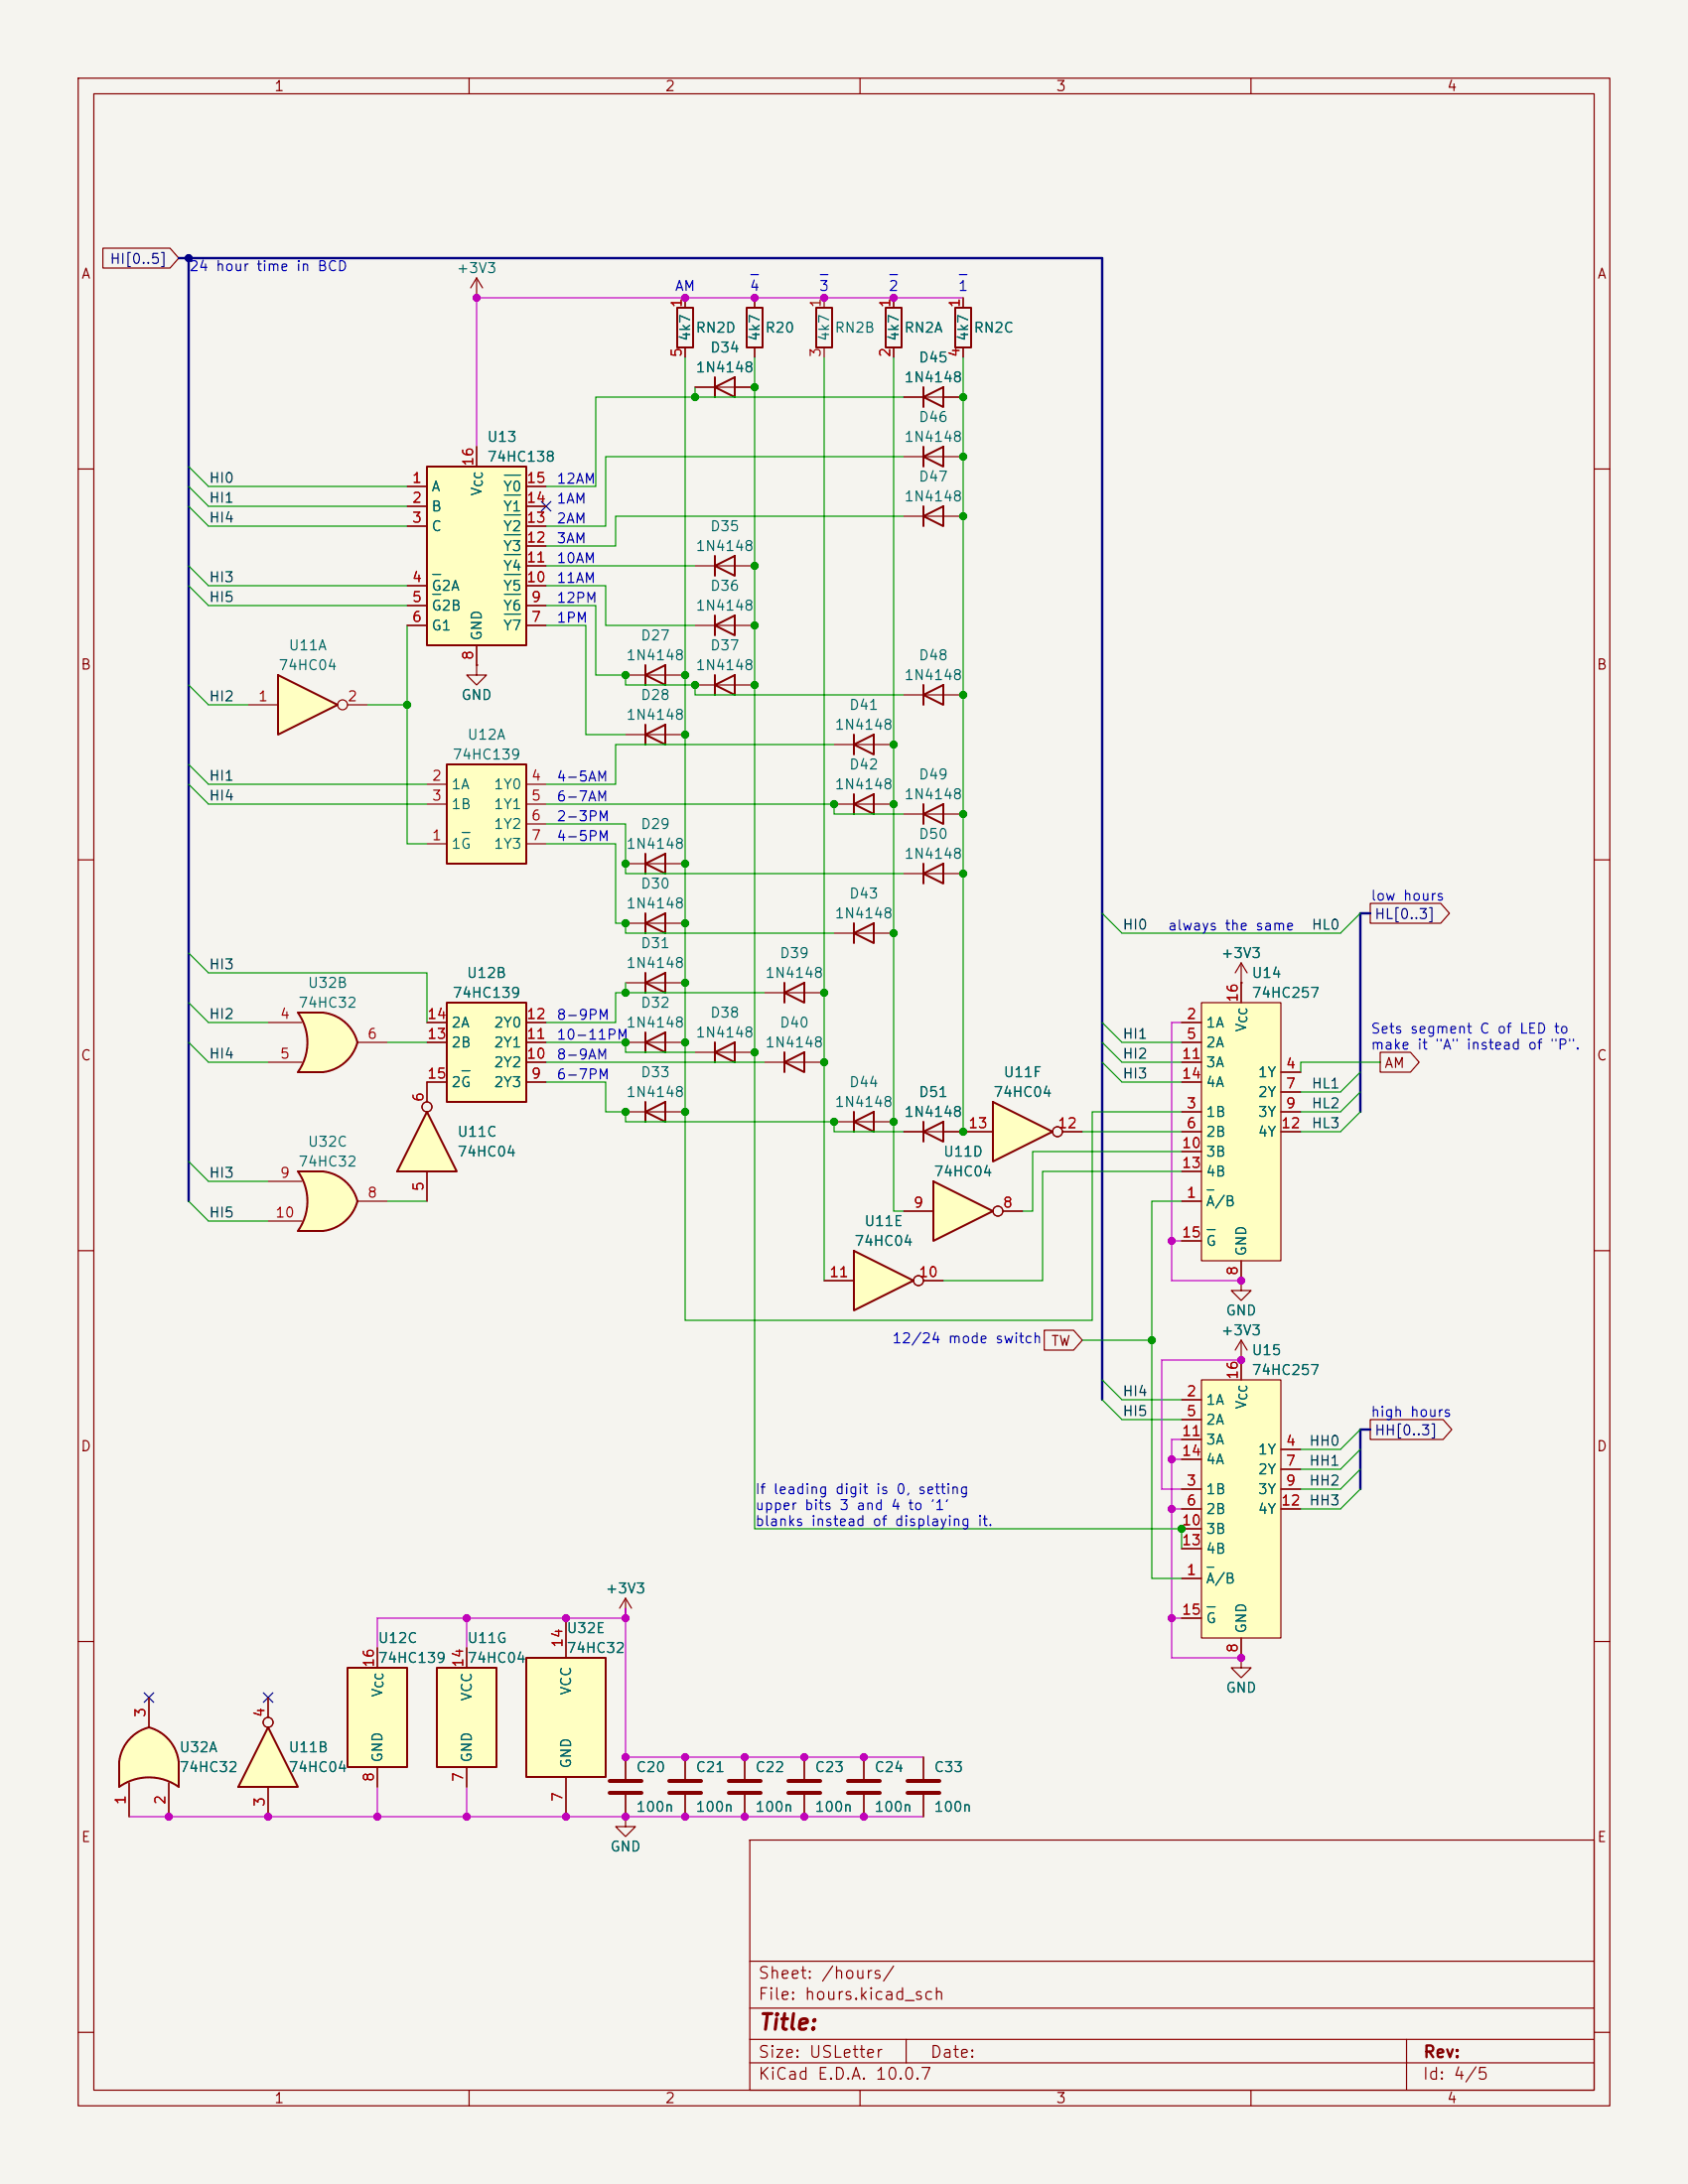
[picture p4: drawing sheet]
<svg xmlns="http://www.w3.org/2000/svg" width="216mm" height="279mm" viewBox="0 0 216 279" stroke-linecap="round" stroke-linejoin="round" font-family="sans-serif">
<path d="M0 0h215.9v279.4h-215.9z" fill="#f5f4ef" stroke="#f5f4ef" stroke-width=".13"/>
<g fill="none" stroke="#840000" stroke-width=".15">
<path d="M10 10h195.9v259.4h-195.9zM12 12h191.9v255.4h-191.9zM60 10v2M110 10v2M160 10v2M115.6 50.8h7.6M10 60h2M203.9 60h2M10 110h2M203.9 110h2M80 125.7h7.6M80 133.4h7.6"/>
<path d="M97.8 127h7.6M10 160h2M203.9 160h2M10 210h2M203.9 210h2M95.9 235.4h108v32h-108zM10 260h2M95.9 256.9h108M95.9 250.9h108M203.9 260h2M60 267.4v2M95.9 263.9h108"/>
<path d="M95.9 260.9h108M110 267.4v2M115.9 260.9v3M160 267.4v2M179.9 260.9v6.5"/>
</g>
<path d="M118.1 50.8l2.5-1.3v2.6zM118.1 49.5v2.6M82.5 125.7l2.6-1.2v2.5zM82.5 133.4l2.6-1.3v2.5zM82.5 124.5v2.5M82.5 132.1v2.5M100.3 127l2.6-1.3v2.6zM100.3 125.7v2.6" fill="none" stroke="#840000" stroke-width=".25"/>
<path d="M109.2 160l7.6 3.8-7.6 3.8z" fill="#ffffc2"/>
<path d="M109.2 143.5l2.6-1.3v2.6zM109.2 142.2v2.6M109.2 160l7.6 3.8-7.6 3.8z" fill="none" stroke="#840000" stroke-width=".25"/>
<g fill="none" stroke="#840000" stroke-width=".15">
<path d="M106.7 143.5h7.6M105.4 163.8h3.8M118.1 163.8h2.5"/>
<circle cx="117.5" cy="163.8" r=".63"/>
</g>
<path d="M119.4 151.1l7.6 3.8-7.6 3.9z" fill="#ffffc2"/>
<path d="M119.4 151.1l7.6 3.8-7.6 3.9z" fill="none" stroke="#840000" stroke-width=".25"/>
<g fill="none" stroke="#840000" stroke-width=".15">
<path d="M115.6 154.9h3.8M128.3 154.9h2.5"/>
<circle cx="127.6" cy="154.9" r=".63"/>
</g>
<path d="M127 141l7.6 3.8-7.6 3.8z" fill="#ffffc2"/>
<g fill="none" stroke="#840000" stroke-width=".25">
<path d="M86.6 39.4h2v5.1h-2zM95.5 39.4h2v5.1h-2zM104.4 39.4h2v5.1h-2zM113.3 39.4h2v5.1h-2zM91.4 49.5l2.6-1.2v2.5zM91.4 48.3v2.5M91.4 72.4l2.6-1.3v2.6zM91.4 71.1v2.6M91.4 78.7v2.6M91.4 80l2.6-1.3v2.6zM109.2 95.3l2.6-1.3v2.5zM109.2 94v2.5"/>
<path d="M109.2 119.4l2.6-1.3v2.6zM109.2 102.9l2.6-1.3v2.5zM109.2 101.6v2.5M109.2 118.1v2.6M91.4 134.6l2.6-1.2v2.5zM91.4 133.4v2.5M100.3 135.9l2.6-1.3v2.6zM100.3 134.6v2.6M118.1 144.8l2.5-1.3v2.6zM118.1 143.5v2.6M127 141l7.6 3.8-7.6 3.8z"/>
</g>
<g fill="none" stroke="#840000" stroke-width=".15">
<path d="M87.6 38.1v1.3M96.5 38.1v1.3M105.4 38.1v1.3M114.3 38.1v1.3M87.6 44.5v1.2M88.9 49.5h7.6M96.5 44.5v1.2M105.4 44.5v1.2M114.3 44.5v1.2M88.9 72.4h7.6M88.9 80h7.6M106.7 95.3h7.6"/>
<path d="M106.7 119.4h7.6M106.7 102.9h7.6M88.9 134.6h7.6M97.8 135.9h7.6M115.6 144.8h11.4M135.9 144.8h2.5"/>
<circle cx="135.3" cy="144.8" r=".63"/>
</g>
<path d="M44.4 213.4h7.7v12.7h-7.7z" fill="#ffffc2"/>
<path d="M44.4 213.4h7.7v12.7h-7.7z" fill="none" stroke="#840000" stroke-width=".25"/>
<g fill="none" stroke="#840000" stroke-width=".15">
<path d="M48.3 210.8v2.6M80 207h.1M80 204.5v2.5M80 204.5l-.8 1.2M80 204.5l.8 1.2M48.3 226.1v2.5M80 232.4v1.3h1.3l-1.3 1.3-1.3-1.3h1.3M80 232.4h.1M80 224.8v2.8M80 229.6v2.8M87.6 224.8v2.8M87.6 229.6v2.8"/>
<path d="M95.2 224.8v2.8M95.2 229.6v2.8"/>
</g>
<path d="M78 227.8h4M78 229.4h4M85.6 227.8h4.1M85.6 229.4h4.1M93.2 227.8h4.1M93.2 229.4h4.1" fill="none" stroke="#840000" stroke-width=".51"/>
<path d="M67.3 212.1h10.2v15.2h-10.2z" fill="#ffffc2"/>
<path d="M67.3 212.1h10.2v15.2h-10.2z" fill="none" stroke="#840000" stroke-width=".25"/>
<path d="M72.4 207v5.1M72.4 227.3v5.1M102.9 224.8v2.8M102.9 229.6v2.8M110.5 224.8v2.8M110.5 229.6v2.8M118.1 224.8v2.8M118.1 229.6v2.8" fill="none" stroke="#840000" stroke-width=".15"/>
<path d="M100.8 227.8h4.1M100.8 229.4h4.1M108.5 227.8h4M108.5 229.4h4M116.1 227.8h4M116.1 229.4h4" fill="none" stroke="#840000" stroke-width=".51"/>
<path d="M34.3 221l3.8 7.6h-7.6z" fill="#ffffc2"/>
<path d="M82.5 142.2l2.6-1.2v2.5zM82.5 141v2.5M34.3 221l3.8 7.6h-7.6z" fill="none" stroke="#840000" stroke-width=".25"/>
<g fill="none" stroke="#840000" stroke-width=".15">
<path d="M80 142.2h7.6M34.3 217.2v2.5M34.3 228.6v3.8"/>
<circle cx="34.3" cy="220.3" r=".63"/>
</g>
<path d="M15.2 225.4v3.2M22.9 225.4v3.2" fill="none" stroke="#ffffc2" stroke-width=".13"/>
<g fill="#ffffc2" stroke="#ffffc2" stroke-width=".13">
<path d="M19 221a5.2 5.2 0 0 1 3.9 4.4l-5.2 .6z"/>
<path d="M16.7 222.3l1.1-.8 1.2-.5 1.4 5-5.2-.6a5.1 5.1 0 0 1 1.5-3.1z"/>
</g>
<path d="M15.2 225.4h7.7v3.2a6.7 6.7 0 0 0-7.7 0z" fill="#ffffc2"/>
<path d="M15.2 225.4v3.2a6.6 6.6 0 0 1 7.7 0v-3.2M15.2 225.4a5.1 5.1 0 0 1 3.8-4.4 5.2 5.2 0 0 1 3.9 4.4" fill="none" stroke="#840000" stroke-width=".25"/>
<path d="M19 217.2v3.8M16.5 228.1v4.3M21.6 228.1v4.3" fill="none" stroke="#840000" stroke-width=".15"/>
<path d="M55.9 213.4h7.6v12.7h-7.6z" fill="#ffffc2"/>
<path d="M55.9 213.4h7.6v12.7h-7.6z" fill="none" stroke="#840000" stroke-width=".25"/>
<path d="M59.7 210.8v2.6M59.7 226.1v2.5" fill="none" stroke="#840000" stroke-width=".15"/>
<path d="M153.7 176.5h10.1v33.1h-10.1z" fill="#ffffc2"/>
<g fill="none" stroke="#840000" stroke-width=".15">
<path d="M61 38.1h.1M61 35.6l-.8 1.2M61 35.6l.7 1.2M61 35.6v2.5M151.1 179.1h2.6M153.7 176.5h10.1v33.1h-10.1zM158.7 163.8v1.3h1.3l-1.3 1.3-1.2-1.3h1.2M158.7 163.8h.1M158.7 174h.1M158.7 171.5v5M158.7 171.5l-.7 1.2M158.7 171.5l.8 1.2"/>
<path d="M151.1 190.5h2.6M151.1 181.6h2.6M151.1 193h2.6M151.1 195.6h2.6M151.1 184.2h2.6M151.1 198.1h2.6M151.1 186.7h2.6M163.8 190.5h2.6M163.8 185.4h2.6M163.8 193h2.6M163.8 188h2.6M151.1 201.9h2.6"/>
<path d="M151.1 207h2.6M158.7 212.1v1.3h1.3l-1.3 1.2-1.2-1.2h1.2M158.7 212.1h.1M158.7 209.6v2.5"/>
</g>
<path d="M154.4 200.5h.8M154.4 205.6h1" fill="none" stroke="#006464" stroke-width=".15"/>
<path d="M54.6 59.7h12.7v22.9h-12.7z" fill="#ffffc2"/>
<path d="M54.6 59.7h12.7v22.9h-12.7zM118.1 88.9l2.5-1.3v2.6zM118.1 87.6v2.6M82.5 118.1l2.6-1.3v2.6zM82.5 116.8v2.6" fill="none" stroke="#840000" stroke-width=".25"/>
<g fill="none" stroke="#840000" stroke-width=".15">
<path d="M61 57.2v2.5M52.1 62.2h2.5M52.1 64.8h2.5M52.1 67.3h2.5M52.1 74.9h2.5M52.1 77.5h2.5M67.3 62.2h2.5M67.3 64.8h2.5M67.3 67.3h2.5M67.3 74.9h2.5M67.3 77.5h2.5M67.3 72.4h2.5"/>
<path d="M67.3 69.9h2.5M52.1 80h2.5M61 82.6v2.5M67.3 80h2.5M115.6 88.9h7.6M80 118.1h7.6"/>
</g>
<path d="M55.3 73.5h1.1M55.3 76h1.1M64.5 73.5h2.1M64.5 76h2.1M64.5 78.6h2.1M64.5 70.9h2.1M64.5 68.4h2.1M64.5 65.9h2.1M64.5 63.3h2.1M64.5 60.8h2.1" fill="none" stroke="#006464" stroke-width=".15"/>
<path d="M38.1 149.9h3.2M38.1 157.5h3.2" fill="none" stroke="#ffffc2" stroke-width=".13"/>
<g fill="#ffffc2" stroke="#ffffc2" stroke-width=".13">
<path d="M40.7 152.3l5 1.4a5.2 5.2 0 0 1-4.4 3.8z"/>
<path d="M41.3 149.9a5.1 5.1 0 0 1 4.4 3.8l-5 1.3z"/>
</g>
<path d="M38.1 149.9h3.2v7.6h-3.2a6.7 6.7 0 0 0 0-7.6z" fill="#ffffc2"/>
<path d="M41.3 149.9h-3.2a6.6 6.6 0 0 1 0 7.6h3.2M41.3 149.9a5.1 5.1 0 0 1 4.4 3.8 5.2 5.2 0 0 1-4.4 3.8" fill="none" stroke="#840000" stroke-width=".25"/>
<path d="M34.3 151.1h4.3M34.3 156.2h4.3M45.7 153.7h3.8" fill="none" stroke="#840000" stroke-width=".15"/>
<path d="M54.6 142.2l3.8 7.7h-7.6z" fill="#ffffc2"/>
<path d="M54.6 142.2l3.8 7.7h-7.6z" fill="none" stroke="#840000" stroke-width=".25"/>
<g fill="none" stroke="#840000" stroke-width=".15">
<path d="M54.6 138.4v2.6M54.6 149.9v3.8"/>
<circle cx="54.6" cy="141.6" r=".63"/>
</g>
<path d="M35.6 86.4l7.6 3.8-7.6 3.8z" fill="#ffffc2"/>
<path d="M35.6 86.4l7.6 3.8-7.6 3.8z" fill="none" stroke="#840000" stroke-width=".25"/>
<g fill="none" stroke="#840000" stroke-width=".15">
<path d="M31.7 90.2h3.9M44.4 90.2h2.6M61 85.1v1.3h1.2l-1.2 1.2-1.3-1.2h1.3M61 85.1h.1"/>
<circle cx="43.8" cy="90.2" r=".63"/>
</g>
<path d="M38.1 129.5h3.2M38.1 137.2h3.2" fill="none" stroke="#ffffc2" stroke-width=".13"/>
<g fill="#ffffc2" stroke="#ffffc2" stroke-width=".13">
<path d="M40.7 132l5 1.4a5.2 5.2 0 0 1-4.4 3.8z"/>
<path d="M41.3 129.5a5.1 5.1 0 0 1 4.4 3.9l-5 1.3z"/>
</g>
<path d="M38.1 129.5h3.2v7.7h-3.2a6.7 6.7 0 0 0 0-7.7z" fill="#ffffc2"/>
<path d="M41.3 129.5h-3.2a6.6 6.6 0 0 1 0 7.7h3.2M41.3 129.5a5.1 5.1 0 0 1 4.4 3.9 5.2 5.2 0 0 1-4.4 3.8" fill="none" stroke="#840000" stroke-width=".25"/>
<path d="M34.3 130.8h4.3M34.3 135.9h4.3M45.7 133.4h3.8" fill="none" stroke="#840000" stroke-width=".15"/>
<path d="M57.1 128.3h10.2v12.7h-10.2z" fill="#ffffc2"/>
<path d="M57.1 128.3h10.2v12.7h-10.2z" fill="none" stroke="#840000" stroke-width=".25"/>
<path d="M54.6 138.4h2.5M54.6 133.4h2.5M54.6 130.8h2.5M67.3 138.4h2.5M67.3 135.9h2.5M67.3 133.4h2.5M67.3 130.8h2.5" fill="none" stroke="#840000" stroke-width=".15"/>
<path d="M59.1 137h1" fill="none" stroke="#006464" stroke-width=".15"/>
<path d="M57.1 97.8h10.2v12.7h-10.2z" fill="#ffffc2"/>
<g fill="none" stroke="#840000" stroke-width=".25">
<path d="M118.1 58.4l2.5-1.2v2.5zM118.1 57.2v2.5M118.1 66l2.5-1.2v2.5zM118.1 64.8v2.5M57.1 97.8h10.2v12.7h-10.2zM82.5 86.4l2.6-1.3v2.5zM82.5 94l2.6-1.3v2.6zM82.5 85.1v2.5M82.5 92.7v2.6M91.4 87.6l2.6-1.2v2.5zM91.4 86.4v2.5M82.5 110.5l2.6-1.3v2.6z"/>
<path d="M82.5 109.2v2.6M118.1 104.1l2.5-1.2v2.5zM118.1 111.8l2.5-1.3v2.5zM118.1 102.9v2.5M118.1 110.5v2.5"/>
</g>
<g fill="none" stroke="#840000" stroke-width=".15">
<path d="M115.6 58.4h7.6M115.6 66h7.6M80 86.4h7.6M80 94h7.6M88.9 87.6h7.6M54.6 108h2.5M54.6 100.3h2.5M54.6 102.9h2.5M67.3 108h2.5M67.3 100.3h2.5M67.3 102.9h2.5M67.3 105.4h2.5"/>
<path d="M80 110.5h7.6M115.6 104.1h7.6M115.6 111.8h7.6M158.7 125.7h.1M158.7 123.2l-.7 1.3M158.7 123.2l.8 1.3M158.7 123.2v2.5"/>
</g>
<path d="M59.1 106.5h1" fill="none" stroke="#006464" stroke-width=".15"/>
<path d="M153.7 128.3h10.1v33h-10.1z" fill="#ffffc2"/>
<g fill="none" stroke="#840000" stroke-width=".15">
<path d="M13.2 31.7h8.5l1.2 1.3-1.2 1.3h-8.5zM87.6 38.1v1.3M96.5 38.1v1.3M114.3 38.1v1.3M123.2 38.1v1.3M61 57.2v2.5M87.6 44.5v1.2M88.9 49.5h2.5M94 49.5h2.5M96.5 44.5v1.2M114.3 44.5v1.2M115.6 50.8h2.5"/>
<path d="M120.6 50.8h2.6M123.2 44.5v1.2M52.1 62.2h2.5M52.1 64.8h2.5M52.1 67.3h2.5M52.1 74.9h2.5M52.1 77.5h2.5M67.3 62.2h2.5M67.3 64.8h2.5M67.3 67.3h2.5M67.3 74.9h2.5M67.3 77.5h2.5"/>
<path d="M67.3 72.4h2.5M67.3 69.9h2.5M52.1 80h2.5M61 85.1h.1M61 82.6v2.5M67.3 80h2.5M175.3 115.6h9l1.1 1.2-1.1 1.3h-9zM54.6 130.8h2.5M54.6 133.4h2.5M57.1 138.4h-2.5v2.6M67.3 130.8h2.5M67.3 133.4h2.5"/>
<path d="M67.3 135.9h2.5M67.3 138.4h2.5M151.1 130.8h2.6M151.1 133.4h2.6M151.1 135.9h2.6M151.1 138.4h2.6M153.7 128.3h10.1v33h-10.1zM158.7 125.7h.1M158.7 125.7v2.6M163.8 137.2h2.6M163.8 139.7h2.6M176.5 134.6h3.9l1.1 1.3-1.1 1.3h-3.9z"/>
<path d="M54.6 149.9v3.8M115.6 144.8h2.5M115.6 154.9h3.8M120.6 144.8h6.4M128.3 154.9h2.5M135.9 144.8h2.5M151.1 153.7h2.6M151.1 142.2h2.6M151.1 144.8h2.6M151.1 147.3h2.6M151.1 149.9h2.6M151.1 158.8h2.6"/>
<path d="M163.8 142.2h2.6M163.8 144.8h2.6M105.4 163.8h3.8M118.1 163.8h2.5M133.6 170.2h3.7l1.1 1.3-1.1 1.2h-3.7zM151.1 179.1h2.6M158.7 174h.1M158.7 163.8h.1M158.7 161.3v2.5M158.7 174v2.5M151.1 190.5h2.6M151.1 181.6h2.6"/>
<path d="M151.1 193h2.6M151.1 195.6h2.6M151.1 184.2h2.6M151.1 198.1h2.6M151.1 186.7h2.6M163.8 190.5h2.6M163.8 185.4h2.6M163.8 193h2.6M163.8 188h2.6M175.3 181.6h9.3l1.1 1.3-1.1 1.3h-9.3zM19 217.2v3.8M34.3 217.2v2.5"/>
<path d="M48.3 210.8v2.6M59.7 210.8v2.6M72.4 207v5.1M80 207h.1M151.1 201.9h2.6M151.1 207h2.6M158.7 212.1h.1M158.7 209.6v2.5M16.5 228.1v4.3M21.6 228.1v4.3M34.3 228.6v3.8M48.3 226.1v2.5"/>
<path d="M59.7 226.1v2.5M72.4 227.3v5.1M80 232.4h.1M80 224.8v2.8M80 229.6v2.8M87.6 224.8v2.8M87.6 229.6v2.8M95.2 224.8v2.8M95.2 229.6v2.8M102.9 224.8v2.8M102.9 229.6v2.8M110.5 224.8v2.8"/>
<path d="M110.5 229.6v2.8M118.1 224.8v2.8M118.1 229.6v2.8"/>
<circle cx="54.6" cy="141.6" r=".63"/>
<circle cx="127.6" cy="154.9" r=".63"/>
<circle cx="135.3" cy="144.8" r=".63"/>
<circle cx="117.5" cy="163.8" r=".63"/>
<circle cx="34.3" cy="220.3" r=".63"/>
</g>
<g fill="none" stroke="#006464" stroke-width=".15">
<path d="M55.3 73.5h1.1M55.3 76h1.1M64.5 73.5h2.1M64.5 76h2.1M64.5 78.6h2.1M64.5 70.9h2.1M64.5 68.4h2.1M64.5 65.9h2.1M64.5 63.3h2.1M64.5 60.8h2.1M59.1 137h1M154.4 152.2h.8"/>
<path d="M154.4 157.3h1M154.4 200.5h.8M154.4 205.6h1"/>
</g>
<path d="M122.2 39.4h2v5.1h-2z" fill="none" stroke="#840000" stroke-width=".25"/>
<path d="M22.9 33h118.1v146.1M24.1 33v120.7M175.3 116.8h-1.3v25.4M175.3 182.9h-1.3v7.6" fill="none" stroke="#000084" stroke-width=".3"/>
<g fill="none" stroke="#009600" stroke-width=".15">
<path d="M24.1 59.7l2.6 2.5h25.4M87.6 45.7v123.2h52.1v-26.7h11.4M88.9 49.5v1.3M96.5 45.7v149.9h54.6v2.5M105.4 45.7v118.1M114.3 45.7v109.2h1.3M115.6 58.4h-38.1v8.9h-7.7M115.6 50.8h-39.4v11.4h-6.4M123.2 45.7v99.1M24.1 72.4l2.6 2.5h25.4M24.1 64.8l2.6 2.5h25.4M24.1 74.9l2.6 2.6h25.4"/>
<path d="M24.1 62.2l2.6 2.6h25.4M69.8 77.5h6.4v8.9h3.8v1.2h8.9v1.3h26.7M69.8 72.4h19.1M69.8 74.9h7.7v5.1h11.4M115.6 66h-36.9v3.9h-8.9M24.1 87.6l2.6 2.6h5M24.1 97.8l2.6 2.5h27.9M47 90.2h5.1M52.1 80v28h2.5M69.8 80h5.1v14h5.1M106.7 95.3h-28v5h-8.9M24.1 100.3l2.6 2.6h27.9"/>
<path d="M69.8 105.4h10.2v6.4h35.6M69.8 108h8.9v10.1h1.3v1.3h26.7M69.8 102.9h36.9v1.2h8.9M141 116.8l2.5 2.6h27.9l2.6-2.6M24.1 133.4l2.6 2.5h7.6M24.1 128.3l2.6 2.5h7.6M24.1 121.9l2.6 2.6h27.9v6.3M49.5 133.4h5.1M69.8 133.4h10.2v1.2h8.9M69.8 138.4h7.7v3.8h2.5v1.3h26.7v1.3h8.9M69.8 135.9h28M80 125.7v1.3"/>
<path d="M97.8 127h-19.1v3.8h-8.9M141 133.4l2.5 2.5h7.6M141 130.8l2.5 2.6h7.6M141 135.9l2.5 2.5h7.6M174 139.7l-2.6 2.5h-5M174 137.2l-2.6 2.5h-5M176.5 135.9h-10.1v1.3M24.1 153.7l2.6 2.5h7.6M24.1 148.6l2.6 2.5h7.6M49.5 153.7h5.1M138.4 144.8h12.7M151.1 147.3h-19v7.6h-1.3"/>
<path d="M151.1 153.7h-3.8v48.2h3.8M151.1 149.9h-17.8v13.9h-12.7M174 142.2l-2.6 2.6h-5M138.4 171.5h8.9M141 176.5l2.5 2.6h7.6M141 179.1l2.5 2.5h7.6M174 190.5l-2.6 2.5h-5M174 185.4l-2.6 2.6h-5M174 182.9l-2.6 2.5h-5M174 188l-2.6 2.5h-5"/>
</g>
<g fill="none" stroke="#c200c2" stroke-width=".15">
<path d="M123.2 38.1h-62.2v19.1M151.1 130.8h-1.2v33h8.8M149.9 158.8h1.2M158.7 174h-10.1v16.5h2.5M149.9 193h1.2M149.9 186.7h1.2M151.1 184.2h-1.2v27.9h8.8M59.7 207v3.8M80 207h-31.7v3.8M80 205.7v19.1h38.1M149.9 207h1.2M16.5 232.4h101.6"/>
<path d="M48.3 228.6v3.8M59.7 228.6v3.8"/>
</g>
<path d="M69.2 64.2l1.3 1.2M70.5 64.2l-1.3 1.2M18.4 216.6l1.3 1.2M19.7 216.6l-1.3 1.2M33.7 216.6l1.2 1.2M34.9 216.6l-1.2 1.2" fill="none" stroke="#000084" stroke-width=".15"/>
<path d="M96 35.1h1M104.9 35.1h1M113.8 35.1h1M122.7 35.1h1" fill="none" stroke="#0000c2" stroke-width=".15"/>
<g fill="#009600" stroke="#009600" stroke-width=".13">
<circle cx="80" cy="133.4" r=".46"/>
<circle cx="87.6" cy="133.4" r=".46"/>
<circle cx="80" cy="127" r=".46"/>
<circle cx="105.4" cy="127" r=".46"/>
<circle cx="105.4" cy="135.9" r=".46"/>
<circle cx="114.3" cy="119.4" r=".46"/>
<circle cx="80" cy="142.2" r=".46"/>
<circle cx="87.6" cy="142.2" r=".46"/>
<circle cx="87.6" cy="125.7" r=".46"/>
<circle cx="151.1" cy="195.6" r=".46"/>
<circle cx="147.3" cy="171.5" r=".46"/>
<circle cx="96.5" cy="134.6" r=".46"/>
<circle cx="114.3" cy="143.5" r=".46"/>
<circle cx="106.7" cy="143.5" r=".46"/>
<circle cx="123.2" cy="144.8" r=".46"/>
<circle cx="88.9" cy="50.8" r=".46"/>
<circle cx="96.5" cy="72.4" r=".46"/>
<circle cx="96.5" cy="80" r=".46"/>
<circle cx="87.6" cy="86.4" r=".46"/>
<circle cx="88.9" cy="87.6" r=".46"/>
<circle cx="87.6" cy="94" r=".46"/>
<circle cx="96.5" cy="87.6" r=".46"/>
<circle cx="80" cy="86.4" r=".46"/>
<circle cx="52.1" cy="90.2" r=".46"/>
<circle cx="80" cy="118.1" r=".46"/>
<circle cx="87.6" cy="110.5" r=".46"/>
<circle cx="87.6" cy="118.1" r=".46"/>
<circle cx="80" cy="110.5" r=".46"/>
<circle cx="114.3" cy="95.3" r=".46"/>
<circle cx="123.2" cy="111.8" r=".46"/>
<circle cx="123.2" cy="104.1" r=".46"/>
<circle cx="123.2" cy="88.9" r=".46"/>
<circle cx="114.3" cy="102.9" r=".46"/>
<circle cx="106.7" cy="102.9" r=".46"/>
<circle cx="123.2" cy="58.4" r=".46"/>
<circle cx="123.2" cy="50.8" r=".46"/>
<circle cx="96.5" cy="49.5" r=".46"/>
<circle cx="123.2" cy="66" r=".46"/>
</g>
<g fill="#c200c2" stroke="#c200c2" stroke-width=".13">
<circle cx="110.5" cy="224.8" r=".46"/>
<circle cx="149.9" cy="207" r=".46"/>
<circle cx="158.7" cy="212.1" r=".46"/>
<circle cx="149.9" cy="193" r=".46"/>
<circle cx="149.9" cy="186.7" r=".46"/>
<circle cx="110.5" cy="232.4" r=".46"/>
<circle cx="102.9" cy="224.8" r=".46"/>
<circle cx="72.4" cy="232.4" r=".46"/>
<circle cx="80" cy="224.8" r=".46"/>
<circle cx="80" cy="232.4" r=".46"/>
<circle cx="95.2" cy="232.4" r=".46"/>
<circle cx="95.2" cy="224.8" r=".46"/>
<circle cx="102.9" cy="232.4" r=".46"/>
<circle cx="87.6" cy="224.8" r=".46"/>
<circle cx="87.6" cy="232.4" r=".46"/>
<circle cx="80" cy="207" r=".46"/>
<circle cx="48.3" cy="232.4" r=".46"/>
<circle cx="34.3" cy="232.4" r=".46"/>
<circle cx="59.7" cy="232.4" r=".46"/>
<circle cx="72.4" cy="207" r=".46"/>
<circle cx="59.7" cy="207" r=".46"/>
<circle cx="21.6" cy="232.4" r=".46"/>
<circle cx="149.9" cy="158.8" r=".46"/>
<circle cx="158.7" cy="163.8" r=".46"/>
<circle cx="158.7" cy="174" r=".46"/>
<circle cx="114.3" cy="38.1" r=".46"/>
<circle cx="105.4" cy="38.1" r=".46"/>
<circle cx="61" cy="38.1" r=".46"/>
<circle cx="87.6" cy="38.1" r=".46"/>
<circle cx="96.5" cy="38.1" r=".46"/>
</g>
<circle cx="24.1" cy="33" r=".46" fill="#000084" stroke="#000084" stroke-width=".13"/>
<text font-size="2" fill="#840000" x="96.9" y="260.2">Title:</text>
<g font-size="1.5" fill="#840000">
<text x="96.9" y="256.2">File: hours.kicad_sch</text>
<text x="96.9" y="253.5">Sheet: /hours/</text>
<text x="96.9" y="263.6">Size: USLetter</text>
<text x="118.9" y="263.6">Date:</text>
<text x="181.9" y="263.6">Rev:</text>
<text x="96.9" y="266.4">KiCad E.D.A. 10.0.7</text>
<text x="181.9" y="266.4">Id: 4/5</text>
</g>
<g font-size="1.3" fill="#840000">
<text x="35" y="12">1</text>
<text x="85" y="12">2</text>
<text x="135" y="12">3</text>
<text x="185" y="12">4</text>
<text x="10.3" y="36">A</text>
<text x="204.2" y="36">A</text>
<text x="10.2" y="86">B</text>
<text x="204.1" y="86">B</text>
<text x="10.2" y="136">C</text>
<text x="177" y="136.9">AM</text>
<text x="204.1" y="136">C</text>
<text x="134.4" y="172.5">TW</text>
<text x="10.2" y="186">D</text>
<text x="204.1" y="186">D</text>
<text x="10.3" y="236">E</text>
<text x="204.2" y="236">E</text>
<text x="35" y="269.4">1</text>
<text x="85" y="269.4">2</text>
<text x="135" y="269.4">3</text>
<text x="185" y="269.4">4</text>
</g>
<g font-size="1.3" fill="#000084">
<text x="13.9" y="34.1">HI[0..5]</text>
<text x="175.7" y="117.9">HL[0..3]</text>
<text x="175.7" y="183.9">HH[0..3]</text>
</g>
<g font-size="1.3" fill="#0000c2">
<text x="24.1" y="35">24 hour time in BCD</text>
<text x="86.2" y="37.5">AM</text>
<text x="95.8" y="37.5">4</text>
<text x="104.7" y="37.5">3</text>
<text x="113.6" y="37.5">2</text>
<text x="122.5" y="37.5">1</text>
<text x="71.1" y="64.7">1AM</text>
<text x="71.1" y="62.2">12AM</text>
<text x="71.1" y="67.3">2AM</text>
<text x="71.1" y="69.8">3AM</text>
<text x="71.1" y="77.4">12PM</text>
<text x="71.1" y="72.4">10AM</text>
<text x="71.1" y="74.9">11AM</text>
<text x="71.1" y="80">1PM</text>
<text x="71.1" y="100.3">4-5AM</text>
<text x="71.1" y="102.8">6-7AM</text>
<text x="71.1" y="105.4">2-3PM</text>
<text x="71.1" y="107.9">4-5PM</text>
<text x="149.3" y="119.4">always the same</text>
<text x="175.2" y="115.5">low hours</text>
<text x="71.1" y="130.8">8-9PM</text>
<text x="71.1" y="133.3">10-11PM</text>
<text x="71.1" y="135.9">8-9AM</text>
<text x="175.2" y="132.5">Sets segment C of LED to</text>
<text x="175.2" y="134.6">make it &quot;A&quot; instead of &quot;P&quot;.</text>
<text x="71.1" y="138.4">6-7PM</text>
<text x="114" y="172.2">12/24 mode switch</text>
<text x="175.2" y="181.6">high hours</text>
<text x="96.5" y="191.5">If leading digit is 0, setting</text>
<text x="96.5" y="193.5">upper bits 3 and 4 to '1'</text>
<text x="96.5" y="195.6">blanks instead of displaying it.</text>
</g>
<g font-size="1.3" fill="#006464">
<text x="58.3" y="35.3">+3V3</text>
<text x="88.6" y="43.8" transform="rotate(-90 88.6 43.8)">4k7</text>
<text x="88.9" y="42.9">RN2D</text>
<text x="88.9" y="48">1N4148</text>
<text x="90.7" y="45.4">D34</text>
<text x="97.5" y="43.8" transform="rotate(-90 97.5 43.8)">4k7</text>
<text x="97.8" y="42.9">R20</text>
<text x="106.4" y="43.8" transform="rotate(-90 106.4 43.8)">4k7</text>
<text x="106.7" y="42.9">RN2B</text>
<text x="115.3" y="43.8" transform="rotate(-90 115.3 43.8)">4k7</text>
<text x="115.6" y="42.9">RN2A</text>
<text x="117.4" y="46.7">D45</text>
<text x="124.2" y="43.8" transform="rotate(-90 124.2 43.8)">4k7</text>
<text x="124.4" y="42.9">RN2C</text>
<text x="115.6" y="49.2">1N4148</text>
<text x="62.2" y="56.8">U13</text>
<text x="62.2" y="59.4">74HC138</text>
<text x="115.6" y="56.8">1N4148</text>
<text x="117.4" y="54.3">D46</text>
<text x="55.1" y="63.2">A</text>
<text x="55.1" y="65.7">B</text>
<text x="61.9" y="63.5" transform="rotate(-90 61.9 63.5)">V</text>
<text x="64.3" y="65.7">Y1</text>
<text x="64.3" y="63.2">Y0</text>
<text x="115.6" y="64.5">1N4148</text>
<text x="117.4" y="61.9">D47</text>
<text x="55.1" y="68.3">C</text>
<text x="64.3" y="70.8">Y3</text>
<text x="64.3" y="68.3">Y2</text>
<text x="88.9" y="70.8">1N4148</text>
<text x="90.7" y="68.3">D35</text>
<text x="55.1" y="75.9">G2A</text>
<text x="64.3" y="75.9">Y5</text>
<text x="64.3" y="73.4">Y4</text>
<text x="90.7" y="75.9">D36</text>
<text x="36.8" y="83.5">U11A</text>
<text x="55.1" y="78.4">G2B</text>
<text x="55.1" y="81">G1</text>
<text x="61.9" y="82.1" transform="rotate(-90 61.9 82.1)">GND</text>
<text x="64.3" y="81">Y7</text>
<text x="64.3" y="78.4">Y6</text>
<text x="81.8" y="82.2">D27</text>
<text x="88.9" y="78.4">1N4148</text>
<text x="90.7" y="83.5">D37</text>
<text x="35.5" y="86.1">74HC04</text>
<text x="58.9" y="89.9">GND</text>
<text x="80" y="84.8">1N4148</text>
<text x="81.8" y="89.9">D28</text>
<text x="88.9" y="86.1">1N4148</text>
<text x="115.6" y="87.3">1N4148</text>
<text x="117.4" y="84.8">D48</text>
<text x="59.7" y="94.9">U12A</text>
<text x="80" y="92.4">1N4148</text>
<text x="106.7" y="93.7">1N4148</text>
<text x="108.5" y="91.1">D41</text>
<text x="57.6" y="101.3">1A</text>
<text x="57.8" y="97.5">74HC139</text>
<text x="63.1" y="101.3">1Y0</text>
<text x="106.7" y="101.3">1N4148</text>
<text x="108.5" y="98.8">D42</text>
<text x="117.4" y="100">D49</text>
<text x="57.6" y="103.8">1B</text>
<text x="63.1" y="103.8">1Y1</text>
<text x="63.1" y="106.4">1Y2</text>
<text x="81.8" y="106.4">D29</text>
<text x="115.6" y="102.6">1N4148</text>
<text x="117.4" y="107.6">D50</text>
<text x="57.6" y="108.9">1G</text>
<text x="63.1" y="108.9">1Y3</text>
<text x="80" y="108.9">1N4148</text>
<text x="81.8" y="114">D30</text>
<text x="115.6" y="110.2">1N4148</text>
<text x="80" y="116.5">1N4148</text>
<text x="106.7" y="117.8">1N4148</text>
<text x="108.5" y="115.3">D43</text>
<text x="59.6" y="125.4">U12B</text>
<text x="80" y="124.2">1N4148</text>
<text x="81.8" y="121.6">D31</text>
<text x="97.8" y="125.4">1N4148</text>
<text x="99.6" y="122.9">D39</text>
<text x="156.1" y="122.9">+3V3</text>
<text x="160" y="125.4">U14</text>
<text x="38.1" y="129.2">74HC32</text>
<text x="39.3" y="126.7">U32B</text>
<text x="57.6" y="131.8">2A</text>
<text x="57.8" y="128">74HC139</text>
<text x="63.1" y="131.8">2Y0</text>
<text x="80" y="131.8">1N4148</text>
<text x="81.8" y="129.2">D32</text>
<text x="90.7" y="130.5">D38</text>
<text x="99.6" y="131.8">D40</text>
<text x="154.2" y="131.8">1A</text>
<text x="160" y="128">74HC257</text>
<text x="57.6" y="134.3">2B</text>
<text x="63.1" y="136.9">2Y2</text>
<text x="63.1" y="134.3">2Y1</text>
<text x="88.9" y="133">1N4148</text>
<text x="97.8" y="134.3">1N4148</text>
<text x="154.2" y="134.3">2A</text>
<text x="154.2" y="136.9">3A</text>
<text x="159.7" y="132.1" transform="rotate(-90 159.7 132.1)">V</text>
<text x="57.6" y="139.4">2G</text>
<text x="63.1" y="139.4">2Y3</text>
<text x="80" y="140.7">1N4148</text>
<text x="81.8" y="138.1">D33</text>
<text x="106.7" y="141.9">1N4148</text>
<text x="108.5" y="139.4">D44</text>
<text x="115.6" y="143.2">1N4148</text>
<text x="117.4" y="140.7">D51</text>
<text x="127" y="140.7">74HC04</text>
<text x="128.3" y="138.1">U11F</text>
<text x="154.2" y="143.2">1B</text>
<text x="154.2" y="139.4">4A</text>
<text x="160.8" y="138.1">1Y</text>
<text x="160.8" y="140.7">2Y</text>
<text x="160.8" y="143.2">3Y</text>
<text x="38.1" y="149.6">74HC32</text>
<text x="39.3" y="147">U32C</text>
<text x="58.4" y="145.7">U11C</text>
<text x="58.4" y="148.3">74HC04</text>
<text x="120.6" y="148.3">U11D</text>
<text x="154.2" y="145.7">2B</text>
<text x="154.2" y="148.3">3B</text>
<text x="160.8" y="145.7">4Y</text>
<text x="119.3" y="150.8">74HC04</text>
<text x="154.2" y="154.6">A/B</text>
<text x="154.2" y="150.8">4B</text>
<text x="109.2" y="159.7">74HC04</text>
<text x="110.5" y="157.2">U11E</text>
<text x="154.2" y="159.7">G</text>
<text x="159.7" y="160.8" transform="rotate(-90 159.7 160.8)">GND</text>
<text x="156.1" y="171.1">+3V3</text>
<text x="156.7" y="168.6">GND</text>
<text x="160" y="173.7">U15</text>
<text x="160" y="176.2">74HC257</text>
<text x="154.2" y="180">1A</text>
<text x="154.2" y="182.6">2A</text>
<text x="154.2" y="185.1">3A</text>
<text x="159.7" y="180.4" transform="rotate(-90 159.7 180.4)">V</text>
<text x="154.2" y="191.5">1B</text>
<text x="154.2" y="187.7">4A</text>
<text x="160.8" y="186.4">1Y</text>
<text x="160.8" y="188.9">2Y</text>
<text x="160.8" y="191.5">3Y</text>
<text x="154.2" y="194">2B</text>
<text x="154.2" y="196.5">3B</text>
<text x="160.8" y="194">4Y</text>
<text x="154.2" y="202.9">A/B</text>
<text x="154.2" y="199.1">4B</text>
<text x="72.4" y="209.2">U32E</text>
<text x="77.3" y="204.2">+3V3</text>
<text x="154.2" y="208">G</text>
<text x="159.7" y="209.1" transform="rotate(-90 159.7 209.1)">GND</text>
<text x="48.2" y="210.5">U12C</text>
<text x="48.2" y="213.1">74HC139</text>
<text x="59.7" y="210.5">U11G</text>
<text x="59.7" y="213.1">74HC04</text>
<text x="72.4" y="211.8">74HC32</text>
<text x="49.2" y="217.2" transform="rotate(-90 49.2 217.2)">V</text>
<text x="60.7" y="217.7" transform="rotate(-90 60.7 217.7)">VCC</text>
<text x="73.4" y="217" transform="rotate(-90 73.4 217)">VCC</text>
<text x="156.7" y="216.9">GND</text>
<text x="22.8" y="224.5">U32A</text>
<text x="22.8" y="227">74HC32</text>
<text x="36.8" y="224.5">U11B</text>
<text x="36.8" y="227">74HC04</text>
<text x="49.2" y="225.6" transform="rotate(-90 49.2 225.6)">GND</text>
<text x="60.7" y="225.6" transform="rotate(-90 60.7 225.6)">GND</text>
<text x="73.4" y="226.3" transform="rotate(-90 73.4 226.3)">GND</text>
<text x="81.3" y="227">C20</text>
<text x="88.9" y="227">C21</text>
<text x="96.5" y="227">C22</text>
<text x="104.1" y="227">C23</text>
<text x="111.7" y="227">C24</text>
<text x="119.4" y="227">C33</text>
<text x="81.3" y="232.1">100n</text>
<text x="88.9" y="232.1">100n</text>
<text x="96.5" y="232.1">100n</text>
<text x="104.1" y="232.1">100n</text>
<text x="111.7" y="232.1">100n</text>
<text x="119.4" y="232.1">100n</text>
<text x="77.9" y="237.2">GND</text>
</g>
<g font-size="1.3" fill="#a90000">
<text x="87.5" y="39.5" transform="rotate(-90 87.5 39.5)">1</text>
<text x="105.3" y="39.5" transform="rotate(-90 105.3 39.5)">1</text>
<text x="114.2" y="39.5" transform="rotate(-90 114.2 39.5)">1</text>
<text x="123.1" y="39.5" transform="rotate(-90 123.1 39.5)">1</text>
<text x="87.5" y="45.8" transform="rotate(-90 87.5 45.8)">5</text>
<text x="105.3" y="45.8" transform="rotate(-90 105.3 45.8)">3</text>
<text x="114.2" y="45.8" transform="rotate(-90 114.2 45.8)">2</text>
<text x="123.1" y="45.8" transform="rotate(-90 123.1 45.8)">4</text>
<text x="60.8" y="59.8" transform="rotate(-90 60.8 59.8)">16</text>
<text x="52.6" y="62.1">1</text>
<text x="52.6" y="64.6">2</text>
<text x="67.2" y="64.6">14</text>
<text x="67.2" y="62.1">15</text>
<text x="52.6" y="67.2">3</text>
<text x="67.2" y="69.7">12</text>
<text x="67.2" y="67.2">13</text>
<text x="52.6" y="74.8">4</text>
<text x="52.6" y="77.3">5</text>
<text x="67.2" y="74.8">10</text>
<text x="67.2" y="72.3">11</text>
<text x="67.8" y="77.3">9</text>
<text x="52.6" y="79.9">6</text>
<text x="67.8" y="79.9">7</text>
<text x="60.8" y="84.6" transform="rotate(-90 60.8 84.6)">8</text>
<text x="32.9" y="90">1</text>
<text x="44.4" y="90">2</text>
<text x="55.1" y="100.2">2</text>
<text x="67.8" y="100.2">4</text>
<text x="55.1" y="107.8">1</text>
<text x="55.1" y="102.7">3</text>
<text x="67.8" y="102.7">5</text>
<text x="67.8" y="105.3">6</text>
<text x="67.8" y="107.8">7</text>
<text x="35.7" y="130.7">4</text>
<text x="54.5" y="130.7">14</text>
<text x="67.2" y="130.7">12</text>
<text x="151.7" y="130.7">2</text>
<text x="158.6" y="128.3" transform="rotate(-90 158.6 128.3)">16</text>
<text x="35.7" y="135.8">5</text>
<text x="46.9" y="133.2">6</text>
<text x="54.5" y="133.2">13</text>
<text x="67.2" y="135.8">10</text>
<text x="67.2" y="133.2">11</text>
<text x="151.1" y="135.8">11</text>
<text x="151.7" y="133.2">5</text>
<text x="164.4" y="137">4</text>
<text x="54.5" y="141.1" transform="rotate(-90 54.5 141.1)">6</text>
<text x="54.5" y="138.3">15</text>
<text x="67.8" y="138.3">9</text>
<text x="151.1" y="138.3">14</text>
<text x="151.7" y="142.1">3</text>
<text x="164.4" y="139.6">7</text>
<text x="164.4" y="142.1">9</text>
<text x="123.8" y="144.6">13</text>
<text x="135.2" y="144.6">12</text>
<text x="151.1" y="147.2">10</text>
<text x="151.1" y="149.7">13</text>
<text x="151.7" y="144.6">6</text>
<text x="163.8" y="144.6">12</text>
<text x="35.7" y="151">9</text>
<text x="46.9" y="153.5">8</text>
<text x="54.5" y="152.5" transform="rotate(-90 54.5 152.5)">5</text>
<text x="116.7" y="154.8">9</text>
<text x="128.2" y="154.8">8</text>
<text x="151.7" y="153.5">1</text>
<text x="35.1" y="156.1">10</text>
<text x="151.1" y="158.6">15</text>
<text x="106" y="163.7">11</text>
<text x="117.4" y="163.7">10</text>
<text x="158.6" y="163.3" transform="rotate(-90 158.6 163.3)">8</text>
<text x="151.7" y="178.9">2</text>
<text x="158.6" y="176.6" transform="rotate(-90 158.6 176.6)">16</text>
<text x="151.1" y="184">11</text>
<text x="151.7" y="181.5">5</text>
<text x="164.4" y="185.3">4</text>
<text x="151.1" y="186.6">14</text>
<text x="151.7" y="190.4">3</text>
<text x="164.4" y="187.8">7</text>
<text x="164.4" y="190.4">9</text>
<text x="151.1" y="195.4">10</text>
<text x="151.1" y="198">13</text>
<text x="151.7" y="192.9">6</text>
<text x="163.8" y="192.9">12</text>
<text x="151.7" y="201.8">1</text>
<text x="151.1" y="206.9">15</text>
<text x="48.1" y="213.4" transform="rotate(-90 48.1 213.4)">16</text>
<text x="59.6" y="213.4" transform="rotate(-90 59.6 213.4)">14</text>
<text x="72.3" y="210.9" transform="rotate(-90 72.3 210.9)">14</text>
<text x="158.6" y="211.6" transform="rotate(-90 158.6 211.6)">8</text>
<text x="18.9" y="219.8" transform="rotate(-90 18.9 219.8)">3</text>
<text x="34.2" y="219.8" transform="rotate(-90 34.2 219.8)">4</text>
<text x="16.4" y="231" transform="rotate(-90 16.4 231)">1</text>
<text x="21.5" y="231" transform="rotate(-90 21.5 231)">2</text>
<text x="34.2" y="231.2" transform="rotate(-90 34.2 231.2)">3</text>
<text x="48.1" y="228.1" transform="rotate(-90 48.1 228.1)">8</text>
<text x="59.6" y="228.1" transform="rotate(-90 59.6 228.1)">7</text>
<text x="72.3" y="230.6" transform="rotate(-90 72.3 230.6)">7</text>
</g>
<g font-size="1.3" fill="#0f0f0f">
<text x="26.6" y="64.6">HI1</text>
<text x="26.6" y="62.1">HI0</text>
<text x="26.6" y="67.2">HI4</text>
<text x="26.6" y="77.3">HI5</text>
<text x="26.6" y="74.8">HI3</text>
<text x="26.6" y="90">HI2</text>
<text x="26.6" y="100.2">HI1</text>
<text x="26.6" y="102.7">HI4</text>
<text x="143.5" y="119.3">HI0</text>
<text x="167.7" y="119.3">HL0</text>
<text x="26.6" y="124.3">HI3</text>
<text x="26.6" y="130.7">HI2</text>
<text x="26.6" y="135.8">HI4</text>
<text x="143.5" y="133.2">HI1</text>
<text x="143.5" y="135.8">HI2</text>
<text x="143.5" y="138.3">HI3</text>
<text x="167.7" y="142.1">HL2</text>
<text x="167.7" y="139.6">HL1</text>
<text x="167.7" y="144.7">HL3</text>
<text x="26.6" y="151">HI3</text>
<text x="26.6" y="156.1">HI5</text>
<text x="143.5" y="178.9">HI4</text>
<text x="143.5" y="181.5">HI5</text>
<text x="167.4" y="185.3">HH0</text>
<text x="167.4" y="190.4">HH2</text>
<text x="167.4" y="187.8">HH1</text>
<text x="167.4" y="192.9">HH3</text>
</g>
<g font-size="1" fill="#006464">
<text x="62" y="62.4" transform="rotate(-90 62 62.4)">CC</text>
<text x="159.8" y="131" transform="rotate(-90 159.8 131)">CC</text>
<text x="159.8" y="179.3" transform="rotate(-90 159.8 179.3)">CC</text>
<text x="49.3" y="216.1" transform="rotate(-90 49.3 216.1)">CC</text>
</g>
</svg>
